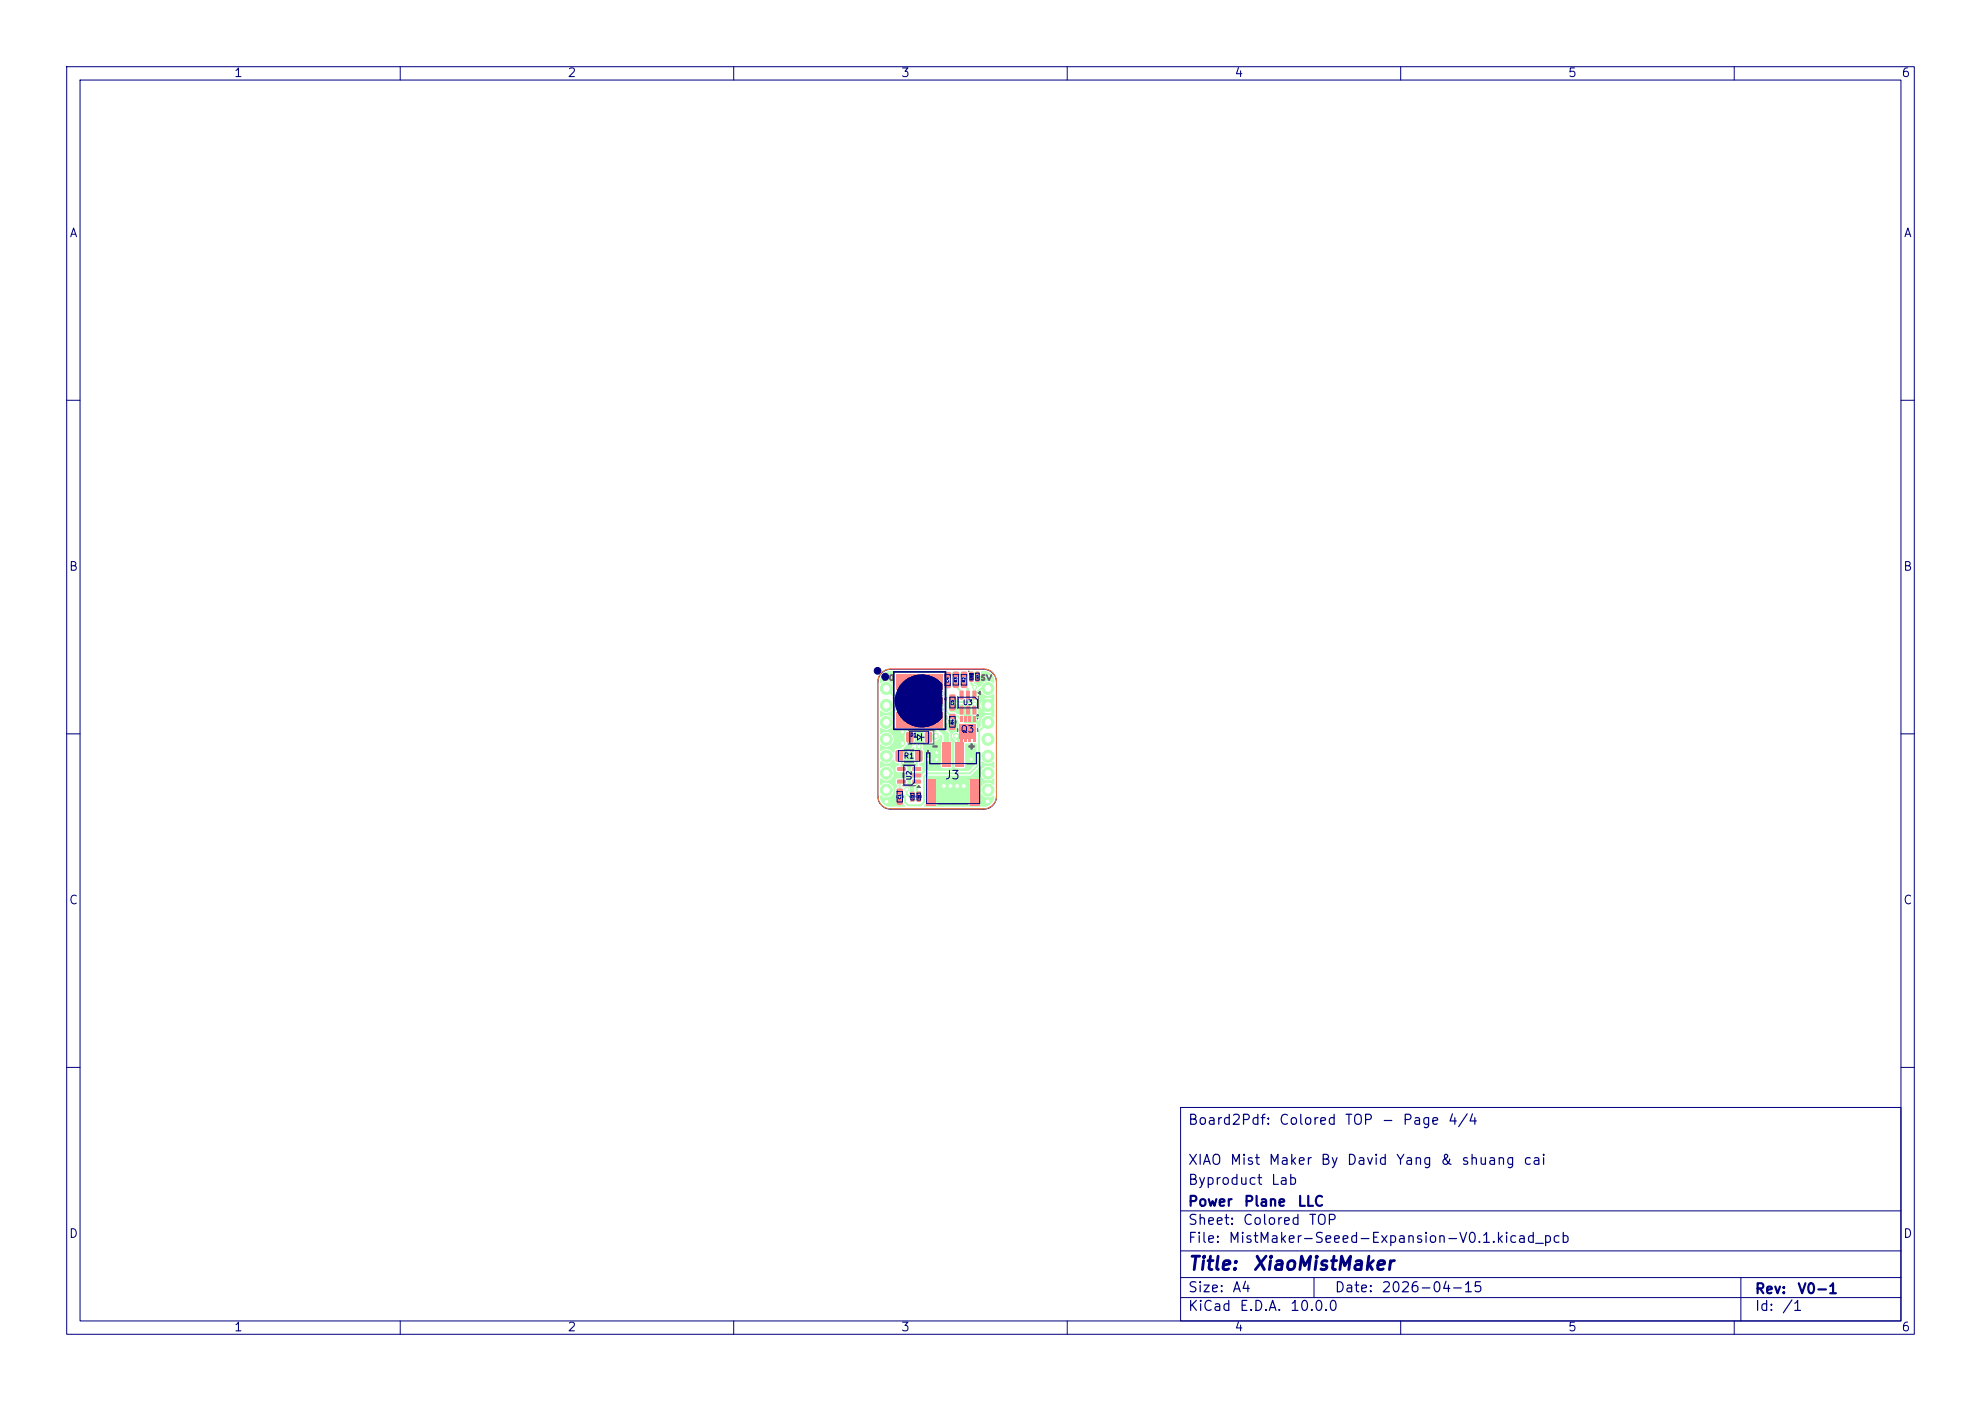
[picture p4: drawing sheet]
<svg xmlns="http://www.w3.org/2000/svg" width="297mm" height="210mm" viewBox="0 0 297 210" stroke-linecap="round" stroke-linejoin="round" font-family="sans-serif">
<g fill="#b3ffb3">
<path d="M142.4 108.7h.8v.7h-.8z"/>
<path d="M142.4 107.1h.8v.6h-.8z"/>
<path d="M141.3 111.4h1.2v3.6h-1.2z"/>
<path d="M143.3 111.4h1.2v3.6h-1.2z"/>
<path d="M138.9 116.9h1.4v4h-1.4z"/>
<path d="M145.5 116.9h1.4v4h-1.4z"/>
<path d="M141.7 102.3h.8v.8h-.8z"/>
<path d="M141.7 100.8h.8v.7h-.8z"/>
<path d="M136.5 119.7h.6v.4h-.6z"/>
<path d="M136.5 118.7h.6v.5h-.6z"/>
<path d="M142.9 102.4h.8v.7h-.8z"/>
<path d="M142.9 100.7h.8v.7h-.8z"/>
<path d="M138.7 109.8l.8-.1 .2 .2v1.2l-.1 .2h-.7l-.2-.1z"/>
<path d="M135.9 109.8l.8-.1 .2 .2v1.2l-.1 .2h-.7l-.2-.1z"/>
<path d="M146.3 100.7h.5v.5h-.5z"/>
<path d="M146.3 101.7h.5v.5h-.5z"/>
</g>
<g fill="#b3ffb3" stroke="#b3ffb3" stroke-width=".15">
<circle cx="132.9" cy="103.2" r=".9"/>
<circle cx="132.9" cy="105.7" r=".9"/>
<circle cx="132.9" cy="108.3" r=".9"/>
<circle cx="132.9" cy="110.8" r=".9"/>
<circle cx="132.9" cy="113.4" r=".9"/>
<circle cx="132.9" cy="115.9" r=".9"/>
<circle cx="132.9" cy="118.4" r=".9"/>
<circle cx="148.1" cy="118.4" r=".9"/>
<circle cx="148.1" cy="115.9" r=".9"/>
<circle cx="148.1" cy="113.4" r=".9"/>
<circle cx="148.1" cy="110.8" r=".9"/>
<circle cx="148.1" cy="108.3" r=".9"/>
<circle cx="148.1" cy="105.7" r=".9"/>
<circle cx="148.1" cy="103.2" r=".9"/>
</g>
<g fill="#b3ffb3">
<path d="M134.5 118.3h.8v.7h-.8z"/>
<path d="M134.5 119.8h.8v.8h-.8z"/>
<path d="M136.8 116.9h1.2l.1 .5-.2 .1h-1l-.1-.2z"/>
<path d="M136.8 116l1.2-.1 .1 .5-.2 .1h-1l-.1-.1z"/>
<path d="M136.8 115h1.2l.1 .5-.2 .1h-1l-.1-.2z"/>
<path d="M134.5 115h1.2l.1 .5-.1 .1h-1.1l-.1-.2z"/>
<path d="M134.5 116.9h1.2l.1 .5-.1 .1h-1.1l-.1-.2z"/>
<path d="M142.4 104.2h.8v.7h-.8z"/>
<path d="M142.4 105.7h.8v.8h-.8z"/>
<path d="M145.4 100.7h.5v.5h-.5z"/>
<path d="M145.4 101.7h.5v.5h-.5z"/>
<path d="M137.5 119.7h.5v.5h-.5z"/>
<path d="M137.5 118.7h.5v.4h-.5z"/>
<path d="M134.3 101.1h7v2.3h-7z"/>
<path d="M134.3 104.5h7v1.1h-7z"/>
<path d="M134.3 106.7h7v2.4h-7z"/>
<path d="M145.8 103.6l.4-.1 .2 .1v1.1l-.1 .1-.5-.1z"/>
<path d="M144.9 103.6l.4-.1 .1 .1v1.1l-.1 .1-.5-.1z"/>
<path d="M143.9 103.6l.4-.1 .2 .1v1.1l-.1 .1-.5-.1z"/>
<path d="M143.9 105.8h.4l.2 .1v1.1l-.1 .1-.5-.1z"/>
<path d="M144.9 105.8h.4l.1 .1v1.1l-.1 .1-.5-.1z"/>
<path d="M145.8 105.8h.4l.2 .1v1.1l-.1 .1-.5-.1z"/>
<path d="M143.9 107.4h.4v.8h-.4z"/>
<path d="M145.9 107.4h.4v.8h-.4z"/>
<path d="M145.2 107.4h.4v.8h-.4z"/>
<path d="M144.5 107.4h.4v.8h-.4z"/>
<path d="M145.9 110.4h.4v.8h-.4z"/>
<path d="M145.2 110.4h.4v.8h-.4z"/>
<path d="M143.9 108.6h2.4v2.1h-2.4z"/>
<path d="M144.5 110.4h.4v.8h-.4z"/>
<path d="M143.9 110.4h.4v.8h-.4z"/>
<path d="M137.3 112.5l.8-.1 .2 .2v1.3l-.1 .3h-.8l-.2-.2z"/>
<path d="M134.3 112.5l.8-.1 .3 .2v1.3l-.2 .3h-.7l-.2-.2z"/>
<path d="M144.1 102.4h.8v.7h-.8z"/>
<path d="M144.1 100.7h.8v.7h-.8z"/>
</g>
<g fill="#b3ffb3" stroke="#b3ffb3" stroke-width=".15">
<circle cx="146.6" cy="107.8" r=".3"/>
<circle cx="139.3" cy="112.8" r=".3"/>
<circle cx="134.7" cy="106.1" r=".3"/>
<circle cx="142" cy="108.2" r=".3"/>
<circle cx="140.4" cy="113.8" r=".3"/>
<circle cx="143.5" cy="117.8" r=".4"/>
<circle cx="136.3" cy="116.2" r=".4"/>
<circle cx="142.5" cy="117.8" r=".4"/>
<circle cx="132.9" cy="101.4" r=".4"/>
<circle cx="144.5" cy="117.8" r=".4"/>
<circle cx="148.1" cy="101.4" r=".4"/>
<circle cx="135.3" cy="111.4" r=".3"/>
<circle cx="148.1" cy="120.1" r=".4"/>
<circle cx="140.4" cy="112.8" r=".3"/>
<circle cx="135.3" cy="109.7" r=".3"/>
<circle cx="132.9" cy="120.2" r=".4"/>
<circle cx="145.6" cy="113.8" r=".3"/>
<circle cx="141.5" cy="117.8" r=".4"/>
<circle cx="136.2" cy="106.1" r=".3"/>
<circle cx="139.3" cy="113.8" r=".3"/>
<circle cx="143.3" cy="110.3" r=".4"/>
<circle cx="141" cy="105.7" r=".4"/>
<circle cx="135.9" cy="118.3" r=".3"/>
<circle cx="139.5" cy="103.4" r=".4"/>
<circle cx="140.3" cy="110.3" r=".4"/>
<circle cx="141.2" cy="104" r=".3"/>
<circle cx="146.1" cy="105.6" r=".3"/>
<circle cx="137.7" cy="111.9" r=".3"/>
<circle cx="146.1" cy="103" r=".3"/>
</g>
<g fill="none" stroke="#b3ffb3" stroke-width=".3">
<path d="M132.9 103.2l.9 .9h7.3l.1-.1M134.8 113.3l.4 .3v1.7M135.9 118.3v.7l.9 .9h.9M137.4 117.2v1.4l.3 .3M137.8 113.3l-.4 .3v1.7M142.3 102.7l-.4 .5v3.4l.8 .8h.9l.5 .5M143.3 102.7v.2l.9 .9v.4M144.5 101.1h-2.3l-.1 .1M144.5 102.7l.6 .6v.9M145.6 101h.9M145.6 101.9v.7l.5 .4M146.5 100.9v.1"/>
<path d="M148.1 108.3l-1.3 1.3v4.9l-1.4 1.4h-6.4l-.5 .5v3.8l-.5 .5h-1.9l-.4-.4v-.9l-.8-.8v-1.2l.3-.2M148.1 103.2h-1l-1 1v.6l-.5 .4h-2.1l-.7-.7"/>
</g>
<path d="M136.4 110.5v1.3l-1.6 1.5M137.7 111.9v1.4M137.7 113.3h.1M137.8 107.9h1.9l2.2 2.2v3.2M137.8 105.1h2.6l.6 .6M137.8 102.2h.6l1.1 1.2M140.3 110.3l-.2 .2h-.9M143.3 110.3h.1M143.4 110.3l.5 .5v2.5M145.1 109.7l-1.2 1.2" fill="none" stroke="#b3ffb3" stroke-width=".8"/>
<g fill="#b3ffb3">
<path d="M131.9 109.1l.2-.1a1.21 1.21 0 0 0 1.9-.3l.1 .1v.3l.2 .2h5.8l.3 .2a.27 .27 0 0 1-.4 .3l-.4-.3h-.8l-.2 .1-.1 .3-.1 1.2 .2 .3 .2 .1h.8l.2-.1a.51 .51 0 0 1 .6-.4 1.15 1.15 0 0 0 .6-.8l.3 .2v.7l-.2 .2v3.7l.2 .2h1.3l.1-.2v-3.7l-.2-.2v-1.2l-1-1.1v-1.9h.2l.4 .5a.45 .45 0 0 0 .4 .6h.7a.25 .25 0 0 1 .3-.2 .25 .25 0 0 1 .2 .2v1.6l-.2 .1a.61 .61 0 0 0-.7 .4 .61 .61 0 0 0 .2 .7l.2 .3-.1 .2 .1 3.8 1.3 .1 .2-.2v-3.4l.1-.2 1.6 .1v2.9l-1.2 1.2h-6.3l-.7 .6-.1 .5h-1.3l-.2 .2v.6l.5 .2v.9l.3 .9-.6-.1-.5-.5v-.2a.59 .59 0 0 0 .1-.6 .59 .59 0 0 0-.5-.4l.1-.4v-.4l-.1-.2h-1.3l-.2 .1-.1 .6 .2 .3v.2l-.3 .4v.7l.2 .2 .7 .1 .2 .3 .1 .8 .3 .4-.1 .1h-2.1a1.51 1.51 0 0 1-1.5-1.7h.1a1.11 1.11 0 0 0 1.6 0 1.11 1.11 0 0 0-.1-1.6 1.11 1.11 0 0 0-1.5 .1l-.2-.1v-.8l.2-.1a1.12 1.12 0 0 0 1.5 0 1.12 1.12 0 0 0 .1-1.6 1.12 1.12 0 0 0-1.6 0l-.2-.1v-.8l.2-.1a1.21 1.21 0 0 0 1.9-.3l.1 .1a.49 .49 0 0 0 .6 .5l.1 .1a.28 .28 0 0 1-.1 .3 .28 .28 0 0 1-.3 0l-.1 .3v.4l.1 .2 1.3 .1 .3-.2v-.6l-.5-.4 .1-1.2 1.4-1.4a.46 .46 0 0 1 0 .6l.1 2-.5 .4v.6l.3 .2h1.2l.2-.3v-.4a.4 .4 0 0 0-.5-.4v-.2l.1-.1a.49 .49 0 0 0 .6-.4v-1.4l-.1-.3-.1-.5a.66 .66 0 0 0-.5-.5 .66 .66 0 0 0-.7 .4 .33 .33 0 0 1 0-.5v-1.3l-.1-.3-.2-.1-.9 .1-.3 .3v1.2l.2 .4-.7 .7h-.6a.63 .63 0 0 0-.5 .7h-.1a1.2 1.2 0 0 0-1.9-.3l-.1-.1 .1-.9a1.17 1.17 0 0 0 1.3 .2 1.17 1.17 0 0 0 .7-1.1 1.17 1.17 0 0 0-.8-.9 1.17 1.17 0 0 0-1.2 .2z"/>
<path d="M139.1 116.3l6.4-.1 1.6-1.5 .1-.6a1.37 1.37 0 0 0 1.8 0l.1 .1-.1 .9a1.17 1.17 0 0 0-1.3-.2 1.17 1.17 0 0 0-.7 1.1 1.17 1.17 0 0 0 .8 1 1.17 1.17 0 0 0 1.2-.3l.1 .1-.1 .9a1.17 1.17 0 0 0-1.3-.3 1.17 1.17 0 0 0-.7 1.1 1.16 1.16 0 0 0 .8 1 1.16 1.16 0 0 0 1.2-.3 1.49 1.49 0 0 1-1.5 1.7h-8.9l-.1-.2 .4-.4v-3.7z"/>
<path d="M142.3 105.2h.7l.4 .4h2.2v1.5l.3 .2h.4l.3-.2v-1.3a.74 .74 0 0 0-.2-.8l.2-.2v-.6l.5-.5a1.31 1.31 0 0 0 1.9 .3l.1 1.1-.6 .6v-.2l-.4-.2 .6-.6-.7-.1-.5 .1 .6 .6-.3 .2-.1 .2-.6-.5-.1 .6 .1 .5 .6-.6 .1 .3 .3 .2-.6 .5 .7 .2 .5-.2-.6-.5 .4-.2v-.3l.6 .6-.1 1.2a1.2 1.2 0 0 0-1.5-.1 1.2 1.2 0 0 0-.4 1.4l-.5 .4-.1-.7-.2-.1h-1.8l-.1-1.1-.5-.1-.7-.4h-.6l-.3-.3z"/>
<path d="M131.9 106.6l.1-.1a1.24 1.24 0 0 0 1.3 .3 1.24 1.24 0 0 0 .8-1.1l6.1 .1 .3 .2a.75 .75 0 0 0 1 .2v.2l-.1 .1h-7.2l-.1 .2v1l-.1 .2a1.25 1.25 0 0 0-2-.4z"/>
<path d="M146.1 101.4h.8l.2-.2v-.6h.4a1.53 1.53 0 0 1 1.5 1.8 1.24 1.24 0 0 0-2 .5 .23 .23 0 0 1-.3 .1 .23 .23 0 0 1-.2-.3l-.5-.3 .2-.3z"/>
<path d="M132.3 101.1l.6-.4 .6-.1h7.8a.14 .14 0 0 1 .1 .2 .14 .14 0 0 1-.2 0l-7 .1-.1 .1v1.6l-.1 .2a1.25 1.25 0 0 0-2-.4 1.26 1.26 0 0 1 .3-1.3z"/>
</g>
<g fill="#fff" stroke="#fff" stroke-width=".15">
<circle cx="146.6" cy="107.8" r=".15"/>
<circle cx="139.3" cy="112.8" r=".15"/>
<circle cx="134.7" cy="106.1" r=".15"/>
<circle cx="142" cy="108.2" r=".15"/>
<circle cx="140.4" cy="113.8" r=".15"/>
<circle cx="143.5" cy="117.8" r=".2"/>
<circle cx="136.3" cy="116.2" r=".2"/>
<circle cx="142.5" cy="117.8" r=".2"/>
<circle cx="132.9" cy="101.4" r=".2"/>
<circle cx="144.5" cy="117.8" r=".2"/>
<circle cx="148.1" cy="101.4" r=".2"/>
<circle cx="135.3" cy="111.4" r=".15"/>
<circle cx="148.1" cy="120.1" r=".2"/>
<circle cx="140.4" cy="112.8" r=".15"/>
<circle cx="135.3" cy="109.7" r=".15"/>
<circle cx="132.9" cy="120.2" r=".2"/>
<circle cx="145.6" cy="113.8" r=".15"/>
<circle cx="141.5" cy="117.8" r=".2"/>
<circle cx="136.2" cy="106.1" r=".15"/>
<circle cx="139.3" cy="113.8" r=".15"/>
<circle cx="143.3" cy="110.3" r=".2"/>
<circle cx="141" cy="105.7" r=".2"/>
<circle cx="135.9" cy="118.3" r=".15"/>
<circle cx="139.5" cy="103.4" r=".2"/>
<circle cx="140.3" cy="110.3" r=".2"/>
<circle cx="141.2" cy="104" r=".15"/>
<circle cx="146.1" cy="105.6" r=".15"/>
<circle cx="137.7" cy="111.9" r=".15"/>
<circle cx="146.1" cy="103" r=".15"/>
<circle cx="132.9" cy="103.2" r=".42"/>
<circle cx="132.9" cy="105.7" r=".42"/>
<circle cx="132.9" cy="108.3" r=".42"/>
<circle cx="132.9" cy="110.8" r=".42"/>
<circle cx="132.9" cy="113.4" r=".42"/>
<circle cx="132.9" cy="115.9" r=".42"/>
<circle cx="132.9" cy="118.4" r=".42"/>
<circle cx="148.1" cy="118.4" r=".44"/>
<circle cx="148.1" cy="115.9" r=".42"/>
<circle cx="148.1" cy="113.4" r=".42"/>
<circle cx="148.1" cy="110.8" r=".42"/>
<circle cx="148.1" cy="108.3" r=".42"/>
<circle cx="148.1" cy="105.7" r=".42"/>
<circle cx="148.1" cy="103.2" r=".42"/>
</g>
<g fill="#ff8a8a">
<path d="M142.4 108.7h.8v.7h-.8z"/>
<path d="M142.4 107.1h.8v.6h-.8z"/>
<path d="M141.3 111.4h1.2v3.6h-1.2z"/>
<path d="M143.3 111.4h1.2v3.6h-1.2z"/>
<path d="M138.9 116.9h1.4v4h-1.4z"/>
<path d="M145.5 116.9h1.4v4h-1.4z"/>
<path d="M141.7 102.3h.8v.8h-.8z"/>
<path d="M141.7 100.8h.8v.7h-.8z"/>
<path d="M136.5 119.7h.6v.4h-.6z"/>
<path d="M136.5 118.7h.6v.5h-.6z"/>
<path d="M142.9 102.4h.8v.7h-.8z"/>
<path d="M142.9 100.7h.8v.7h-.8z"/>
<path d="M138.7 109.8l.8-.1 .2 .2v1.2l-.1 .2h-.7l-.2-.1z"/>
<path d="M135.9 109.8l.8-.1 .2 .2v1.2l-.1 .2h-.7l-.2-.1z"/>
<path d="M146.3 100.7h.5v.5h-.5z"/>
<path d="M146.3 101.7h.5v.5h-.5z"/>
<path d="M134.5 118.3h.8v.7h-.8z"/>
<path d="M134.5 119.8h.8v.8h-.8z"/>
<path d="M136.8 116.9h1.2l.1 .5-.2 .1h-1l-.1-.2z"/>
<path d="M136.8 116l1.2-.1 .1 .5-.2 .1h-1l-.1-.1z"/>
<path d="M136.8 115h1.2l.1 .5-.2 .1h-1l-.1-.2z"/>
<path d="M134.5 115h1.2l.1 .5-.1 .1h-1.1l-.1-.2z"/>
<path d="M134.5 116.9h1.2l.1 .5-.1 .1h-1.1l-.1-.2z"/>
<path d="M142.4 104.2h.8v.7h-.8z"/>
<path d="M142.4 105.7h.8v.8h-.8z"/>
<path d="M145.4 100.7h.5v.5h-.5z"/>
<path d="M145.4 101.7h.5v.5h-.5z"/>
<path d="M137.5 119.7h.5v.5h-.5z"/>
<path d="M137.5 118.7h.5v.4h-.5z"/>
<path d="M134.3 101.1h7v2.3h-7z"/>
<path d="M134.3 104.5h7v1.1h-7z"/>
<path d="M134.3 106.7h7v2.4h-7z"/>
<path d="M145.8 103.6l.4-.1 .2 .1v1.1l-.1 .1-.5-.1z"/>
<path d="M144.9 103.6l.4-.1 .1 .1v1.1l-.1 .1-.5-.1z"/>
<path d="M143.9 103.6l.4-.1 .2 .1v1.1l-.1 .1-.5-.1z"/>
<path d="M143.9 105.8h.4l.2 .1v1.1l-.1 .1-.5-.1z"/>
<path d="M144.9 105.8h.4l.1 .1v1.1l-.1 .1-.5-.1z"/>
<path d="M145.8 105.8h.4l.2 .1v1.1l-.1 .1-.5-.1z"/>
<path d="M143.9 107.4h.4v.8h-.4z"/>
<path d="M145.9 107.4h.4v.8h-.4z"/>
<path d="M145.2 107.4h.4v.8h-.4z"/>
<path d="M144.5 107.4h.4v.8h-.4z"/>
<path d="M145.9 110.4h.4v.8h-.4z"/>
<path d="M145.2 110.4h.4v.8h-.4z"/>
<path d="M143.9 108.6h2.4v2.1h-2.4z"/>
<path d="M144.5 110.4h.4v.8h-.4z"/>
<path d="M143.9 110.4h.4v.8h-.4z"/>
<path d="M137.3 112.5l.8-.1 .2 .2v1.3l-.1 .3h-.8l-.2-.2z"/>
<path d="M134.3 112.5l.8-.1 .3 .2v1.3l-.2 .3h-.7l-.2-.2z"/>
<path d="M144.1 102.4h.8v.7h-.8z"/>
<path d="M144.1 100.7h.8v.7h-.8z"/>
</g>
<g fill="none" stroke="#626262" stroke-width=".15">
<path d="M142.3 108v.5M143.3 108v.5"/>
<circle cx="139.1" cy="112.6" r=".05"/>
</g>
<path d="M140.9 114.5h-1.5v-1.6h-.5v3.6M144.9 114.5h1.5v-1.6h.5v3.6M140.7 120.5h4.4" fill="none" stroke="#626262" stroke-width=".2"/>
<g fill="#626262" stroke="#626262" stroke-width=".15">
<circle cx="139.1" cy="112.5" r=".05"/>
<circle cx="139.1" cy="112.6" r=".05"/>
</g>
<path d="M139.8 111.7h.7l.1 .3h-.8z" fill="#626262"/>
<path d="M134.4 119.3v.3M135.4 114.7h1.8M135.4 115.8v.8M135.4 117.7h1.8M135.4 119.3v.3M136.1 109.5h3.9v2h-3.9M136.4 119.3v.2M137.2 119.3v.2" fill="none" stroke="#626262" stroke-width=".15"/>
<path d="M137.7 117.7l.3 .4h-.5z" fill="#626262" stroke="#626262" stroke-width=".15"/>
<path d="M145.2 111.7h.3v-.1a.18 .18 0 0 1 .2-.2 .18 .18 0 0 1 .1 .2v.1h.2a.18 .18 0 0 1 .2 .2 .18 .18 0 0 1-.2 .2h-.2v.1a.18 .18 0 0 1-.1 .2 .18 .18 0 0 1-.2-.2v-.1l-.3-.1z" fill="#626262"/>
<g fill="none" stroke="#626262" stroke-width=".15">
<path d="M135.6 112.4h1.4M135.6 114.2h1.4M137.4 119.3v.3M138.1 119.3v.3M143.6 104.4v1.8M146.6 104.4v1.8"/>
<circle cx="145.2" cy="100.6" r=".05"/>
</g>
<path d="M141.8 104.6l-.1 .2 .1 .2" fill="none" stroke="#626262" stroke-width=".3"/>
<path d="M146.6 103.9l.4-.3v.5z" fill="#626262" stroke="#626262" stroke-width=".15"/>
<g fill="none" stroke="#626262" stroke-width=".2">
<path d="M143.6 109.2v.4M146.6 109.2v.4"/>
<circle cx="146.6" cy="107.2" r=".1"/>
</g>
<g fill="#626262">
<path d="M147.8 101.2l.2-.1 .3 .6 .3-.6 .2 .1-.4 .8h-.2z"/>
<path d="M147.2 101.1h.4a.13 .13 0 0 1 .1 .1 .13 .13 0 0 1-.1 .1l-.2 .1a.35 .35 0 0 1 .3 .5 .35 .35 0 0 1-.6 0l.1-.1h.2l.1-.1-.4-.1z"/>
<path d="M132.4 101.1a.55 .55 0 0 1 .7 .1 .55 .55 0 0 1 .1 .6 .54 .54 0 0 1-.8 .1v-.1h.2a.26 .26 0 0 0 .4-.2 .26 .26 0 0 0-.4-.3v.5h-.2z"/>
<path d="M133.4 101.1a.5 .5 0 0 1 .6 .2 .5 .5 0 0 1-.1 .7l-.2 .1a.41 .41 0 0 1-.4-.5h.2l.1 .2a.14 .14 0 0 0 .2 0 .14 .14 0 0 0 0-.2l-.1-.3-.2 .3h-.2z"/>
</g>
<g fill="none" stroke="#000080" stroke-width=".15">
<path d="M10 10h277v190h-277zM12 12h273v186h-273zM60 10v2M110 10v2M160 10v2M210 10v2M260 10v2M10 60h2M285 60h2M10 110h2M132.2 100.9a1.91 1.91 0 0 1 1.3-.6h14a1.9 1.9 0 0 1 1.9 1.9v17.2a1.9 1.9 0 0 1-1.9 1.9h-14a1.9 1.9 0 0 1-1.9-1.9v-17.2a1.91 1.91 0 0 1 .6-1.3zM134.5 118.6h.8v1.6h-.8z"/>
<path d="M134.7 112.5h3.2v1.6h-3.2zM135.5 114.8h1.6v2.5l-.4 .4h-1.2zM136.4 109.6h2.8v1.8h-2.8zM136.5 118.9h.5v1h-.5zM137 110.5h.5M137.5 118.9h.5v1h-.5zM137.5 110.1l.6 .4-.6 .4zM138.1 110.5h.4M138.1 110v1.1M138.9 112.9h.5v1.6h7v-1.6h.5v7.6h-8zM141.7 101.1h.8v1.6h-.8zM142.4 107.4h.8v1.6h-.8z"/>
<path d="M142.4 104.5h.8v1.6h-.8zM142.9 101.1h.8v1.6h-.8zM143.7 104.5h2.5l.4 .4v1.2h-2.9zM144.1 101.1h.8v1.6h-.8zM145.4 100.9h.5v1h-.5zM145.4 101.1h.5M145.4 101h.5M146.3 100.9h.5v1.1h-.5zM285 110h2M10 160h2M177 166h108v32h-108zM285 160h2"/>
<path d="M60 198v2M110 198v2M160 198v2M177 194.5h108M177 191.5h108M177 187.5h108M177 181.5h108M197 191.5v3M210 198v2M260 198v2M261 191.5v6.5"/>
<circle cx="146.6" cy="107.7" r=".03"/>
</g>
<g fill="#000080" stroke="#000080" stroke-width=".15">
<path d="M134.2 104.5h7v1.1h-7z"/>
<path d="M135.5 102.2a4 4 0 0 1 5.7 .3v.9h-6.6l.4-.7z"/>
<path d="M134.6 106.7h6.6v.9a4 4 0 0 1-6.6-.9z"/>
<path d="M135.5 102.2a4 4 0 0 1 5.7 .3v5.1a3.9 3.9 0 0 1-5.7 .3 3.9 3.9 0 0 1 0-5.7z"/>
<circle cx="131.6" cy="100.6" r=".5"/>
<circle cx="132.7" cy="101.4" r=".5"/>
<circle cx="137.8" cy="106.4" r=".2"/>
</g>
<path d="M134 100.7h7.7v8.6h-7.7zM140.4 105.8l.7 .7M141.1 103.6l-.7 .7" fill="none" stroke="#000080" stroke-width=".25"/>
<path d="M132.2 100.8a1.91 1.91 0 0 1 1.3-.5h14a1.91 1.91 0 0 1 1.9 1.9v17.1a1.91 1.91 0 0 1-1.9 1.9h-14a1.91 1.91 0 0 1-1.9-1.9v-17.1a1.9 1.9 0 0 1 .6-1.4z" fill="none" stroke="#ff8000" stroke-width=".15"/>
<g font-size="2" fill="#000080">
<text x="178" y="190.9">Title:</text>
<text x="187.7" y="190.9">XiaoMistMaker</text>
</g>
<g font-size="1.5" fill="#000080">
<text x="178" y="169">Board2Pdf:</text>
<text x="191.7" y="169">Colored</text>
<text x="201.5" y="169">TOP</text>
<text x="207" y="169">-</text>
<text x="210.2" y="169">Page</text>
<text x="217" y="169">4/4</text>
<text x="178" y="178">Byproduct</text>
<text x="178" y="175">XIAO</text>
<text x="184.3" y="175">Mist</text>
<text x="190.1" y="175">Maker</text>
<text x="190.4" y="178">Lab</text>
<text x="197.9" y="175">By</text>
<text x="201.8" y="175">David</text>
<text x="209.2" y="175">Yang</text>
<text x="215.8" y="175">&amp;</text>
<text x="219" y="175">shuang</text>
<text x="228.3" y="175">cai</text>
<text x="178" y="184">Sheet:</text>
<text x="178" y="181.2">Power</text>
<text x="186.2" y="184">Colored</text>
<text x="186.4" y="181.2">Plane</text>
<text x="194.4" y="181.2">LLC</text>
<text x="196.1" y="184">TOP</text>
<text x="178" y="186.7">File:</text>
<text x="184.1" y="186.7">MistMaker-Seeed-Expansion-V0.1.kicad_pcb</text>
<text x="178" y="196.9">KiCad</text>
<text x="178" y="194.1">Size:</text>
<text x="184.7" y="194.1">A4</text>
<text x="185.7" y="196.9">E.D.A.</text>
<text x="193.3" y="196.9">10.0.0</text>
<text x="200" y="194.1">Date:</text>
<text x="207" y="194.1">2026-04-15</text>
<text x="263" y="194.3">Rev:</text>
<text x="263" y="196.9">Id:</text>
<text x="267.1" y="196.9">/1</text>
<text x="269.4" y="194.3">V0-1</text>
</g>
<g font-size="1.3" fill="#000080">
<text x="35" y="11.9">1</text>
<text x="85" y="11.9">2</text>
<text x="135" y="11.9">3</text>
<text x="185" y="11.9">4</text>
<text x="235" y="11.9">5</text>
<text x="285" y="11.9">6</text>
<text x="10.3" y="35.9">A</text>
<text x="285.4" y="35.9">A</text>
<text x="10.3" y="85.9">B</text>
<text x="285.3" y="85.9">B</text>
<text x="141.6" y="117.1">J3</text>
<text x="10.3" y="135.9">C</text>
<text x="285.3" y="135.9">C</text>
<text x="10.3" y="185.9">D</text>
<text x="285.3" y="185.9">D</text>
<text x="35" y="199.9">1</text>
<text x="85" y="199.9">2</text>
<text x="135" y="199.9">3</text>
<text x="185" y="199.9">4</text>
<text x="235" y="199.9">5</text>
<text x="285" y="199.9">6</text>
</g>
<text font-size="1" fill="#000080" x="143.9" y="110.1">Q3</text>
<text font-size=".8" fill="#000080" x="135.4" y="113.9">R1</text>
<g font-size=".7" fill="#000080">
<text x="144.3" y="105.8">U3</text>
<text x="136.8" y="117" transform="rotate(-90 136.8 117)">U2</text>
</g>
<text font-size=".5" fill="#000080" x="136.4" y="110.5">D1</text>
<g font-size=".4" fill="#000080">
<text x="142.4" y="102.4" transform="rotate(-90 142.4 102.4)">C4</text>
<text x="143.1" y="105.8" transform="rotate(-90 143.1 105.8)">C5</text>
<text x="143.6" y="102.3" transform="rotate(-90 143.6 102.3)">R3</text>
<text x="144.8" y="102.3" transform="rotate(-90 144.8 102.3)">R2</text>
<text x="143.1" y="108.7" transform="rotate(-90 143.1 108.7)">R4</text>
<text x="135.2" y="119.9" transform="rotate(-90 135.2 119.9)">C1</text>
</g>
<g font-size=".3" fill="#000080">
<text x="145.8" y="101.9" transform="rotate(-90 145.8 101.9)">LED2</text>
<text x="146.8" y="101.7" transform="rotate(-90 146.8 101.7)">R7</text>
<text x="137" y="119.7" transform="rotate(-90 137 119.7)">C2</text>
<text x="137.9" y="119.7" transform="rotate(-90 137.9 119.7)">R5</text>
</g>
</svg>
